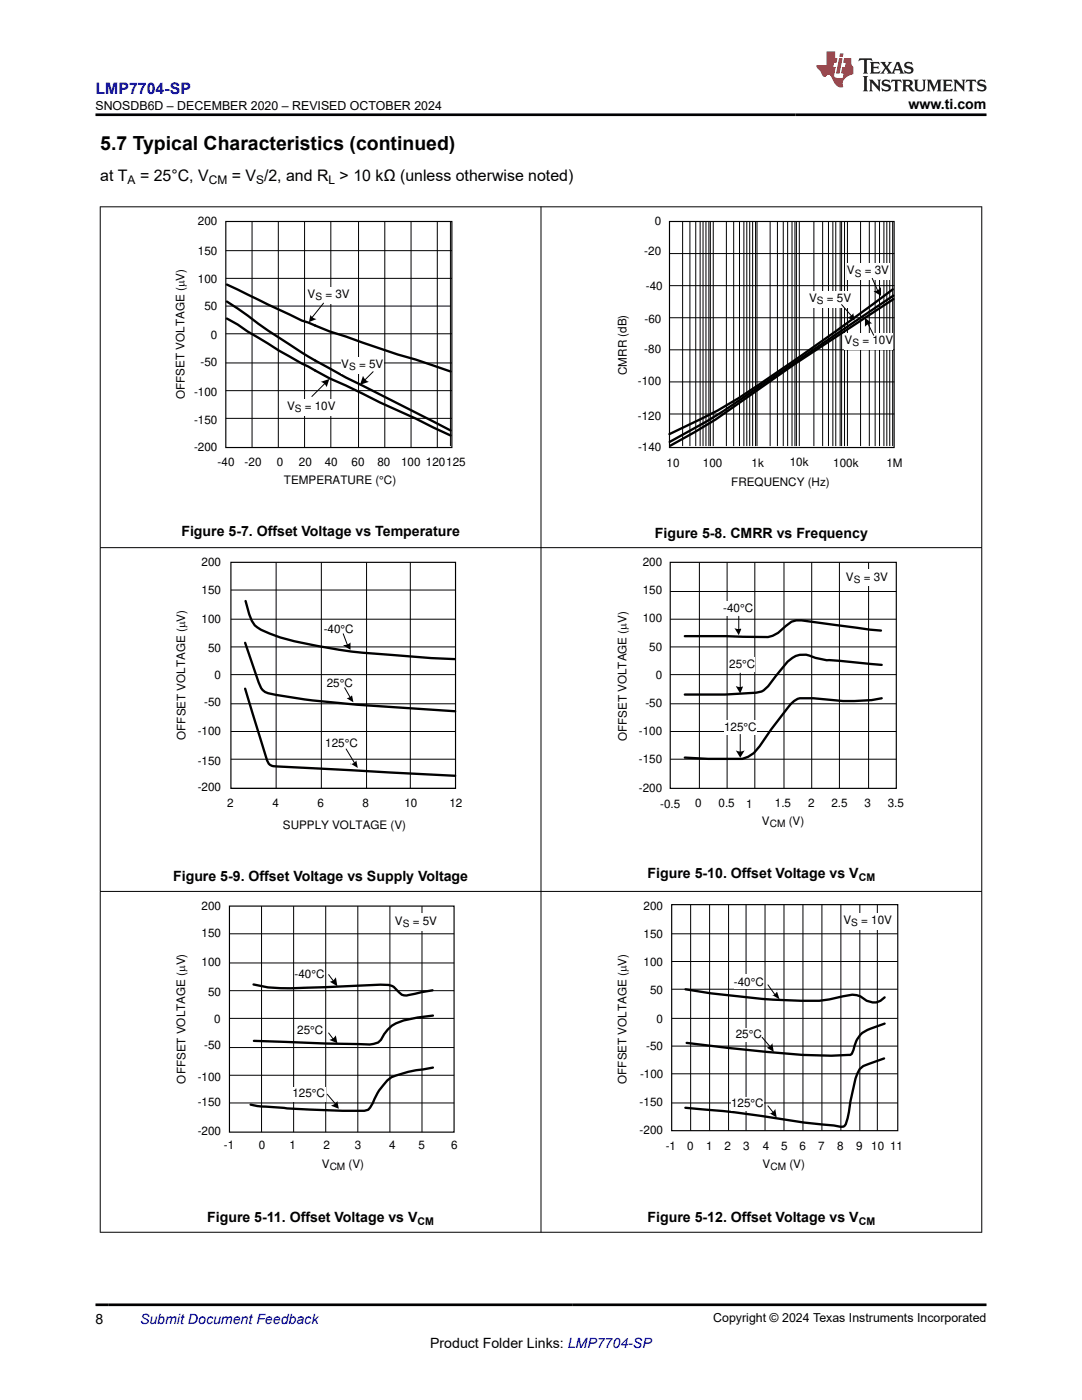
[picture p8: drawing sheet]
<svg xmlns="http://www.w3.org/2000/svg" width="216mm" height="279mm" viewBox="0 0 216 279" stroke-linecap="round" stroke-linejoin="round" font-family="sans-serif">
<path d="M45.3 56.8l14.9 7.2 1.3 .4 4.3 1.8 24.1 7.9M45.3 60.2l2.1 1.4a151.5 151.5 0 0 0 28.4 17.1l14.1 7.2M45.3 63.6l2.1 1.2a163.2 163.2 0 0 0 24.9 13.7l3.5 1.8 7.1 3.2 7 3.4" fill="none" stroke="#000" stroke-width=".47"/>
<path d="M45.1 44.2h45.1v45.1h-45.1z" fill="none" stroke="#000" stroke-width=".23"/>
<g fill="none" stroke="#000" stroke-width=".2">
<path d="M45.1 55.6h45.1M45.1 50h45.1M50.3 44.2v45.1M55.5 44.2v45.1M60.8 44.2v45.1M66 44.2v45.1M71.5 44.2v45.1M76.8 44.2v45.1M82 44.2v45.1M87.3 44.2v45.1M89.9 44.2v44.8M45.1 78h45.1"/>
<path d="M45.1 66.6h45.1M45.1 61.1h44.8M45.1 72.4h45.1M45.1 83.5h45.1"/>
</g>
<path d="M61.4 57.3h8.4v3.2h-8.4z" fill-rule="evenodd" fill="#fff"/>
<path d="M64.6 60.5l-2.4 2.9" fill="none" stroke="#000" stroke-width=".2"/>
<path d="M61.9 62.8a1.92 1.92 0 0 0 1.2 .9l-1.5 .6z" fill-rule="evenodd" fill="#000"/>
<g fill="#fff">
<path d="M68 71.3h8.5v3.2h-8.5z" fill-rule="evenodd"/>
<path d="M57.3 79.7h9.6v3.2h-9.6z" fill-rule="evenodd"/>
</g>
<g fill="none" stroke="#000" stroke-width=".2">
<path d="M133.6 50.6h44.8M133.6 57h44.8M136.2 44.2v44.8M137.7 44.2v44.8M138.8 44.2v44.8M139.7 44.2v44.8M140.3 44.2v44.8M140.9 44.2v44.8M141.4 44.2v44.8M141.7 44.2v44.8M142.3 44.2v44.8M144.9 44.2v44.8"/>
<path d="M146.4 44.2v44.8M147.6 44.2v44.8M148.4 44.2v44.8M149 44.2v44.8M149.6 44.2v44.8M150.2 44.2v44.8M150.8 44.2v44.8M151.1 44.2v44.8M153.7 44.2v44.8M155.1 44.2v44.8M156.3 44.2v44.8M157.2 44.2v44.8"/>
<path d="M158 44.2v44.8M158.6 44.2v44.8M158.9 44.2v44.8M159.5 44.2v44.8M162.4 44.2v44.8M164.1 44.2v44.8M165.3 44.2v44.8M166.2 44.2v44.8M166.8 44.2v44.8M167.6 44.2v44.8M167.9 44.2v44.8M168.5 44.2v44.8"/>
<path d="M169.1 44.2v44.8M171.7 44.2v44.8M173.5 44.2v44.8M174.6 44.2v44.8M175.5 44.2v44.8M176.4 44.2v44.8M177 44.2v44.8M177.5 44.2v44.8M178.1 44.2v44.8M64.8 76.5l-2.6 2.6M74.5 74.2l-1.8 1.7M133.6 63.4h44.8"/>
<path d="M133.6 69.8h44.8M133.6 76.2h44.8M133.6 82.6h44.8"/>
</g>
<g fill="#000">
<path d="M64 76.2l1.7-.6-.6 1.8a1.4 1.4 0 0 0-1.1-1.2z" fill-rule="evenodd"/>
<path d="M72.4 75.1h.1a1.79 1.79 0 0 0 1.1 1.1l-1.8 .6z" fill-rule="evenodd"/>
</g>
<path d="M133.6 44.2h44.8v45.1h-44.8z" fill="none" stroke="#000" stroke-width=".23"/>
<path d="M178.2 57.7a607.6 607.6 0 0 1-30.8 21.8l-4.3 2.5-9.5 4.6M178.3 59l-33.9 23-3.4 2.1-7.4 4.1M178.3 59.7l-19.8 13-15.7 11-9.1 5.3" fill="none" stroke="#000" stroke-width=".47"/>
<g fill="#fff">
<path d="M161.5 58.2h8.5v3.2h-8.5z" fill-rule="evenodd"/>
<path d="M169.1 52.6h8.4v3.2h-8.4z" fill-rule="evenodd"/>
<path d="M168.5 66.6h9.6v3.2h-9.6z" fill-rule="evenodd"/>
</g>
<g fill="none" stroke="#000" stroke-width=".2">
<path d="M174 55.6l1.2 2.6M167.9 60.8l2.1 2.3M173.2 64.6l1.1 2.3M46.1 117.8h44.8M55.1 112.2v45.1M64.1 112.2v45.1M73.1 112.2v45.1M81.9 112.2v45.1M46.1 134.6h44.8M46.1 129.1h44.8M46.1 123.6h44.8M46.1 151.5h44.8"/>
<path d="M46.1 146h44.8M46.1 140.5h44.8M46.1 157.3h44.8"/>
</g>
<g fill="#000">
<path d="M174.4 58.1a1.79 1.79 0 0 0 1.4-.8v1.7z" fill-rule="evenodd"/>
<path d="M169.1 63.3a1.69 1.69 0 0 0 1.2-.9l.3 1.6z" fill-rule="evenodd"/>
<path d="M172.6 63.4l1.4 1.2a1.68 1.68 0 0 0-1.4 .6z" fill-rule="evenodd"/>
</g>
<path d="M49 119.9l.7 2.7a4.1 4.1 0 0 0 2.4 3.1 37.5 37.5 0 0 0 11.1 3.2 94.3 94.3 0 0 0 15 1.8l7.8 .6 4.7 .2M48.9 128.3l2.7 7.9a2.66 2.66 0 0 0 1.9 2.1 152.8 152.8 0 0 0 24.6 2.8l12.7 .8M48.9 137.4l4.4 14.4a1.75 1.75 0 0 0 2.1 1.2l35.4 1.8" fill="none" stroke="#000" stroke-width=".47"/>
<path d="M46.1 112.2h44.8v45.1h-44.8z" fill="none" stroke="#000" stroke-width=".23"/>
<g fill="#fff">
<path d="M64.7 124.2h5.8v2.9h-5.8z" fill-rule="evenodd"/>
<path d="M65.3 134.9h5.2v2.9h-5.2z" fill-rule="evenodd"/>
<path d="M65 146.9h6.4v2.9h-6.4z" fill-rule="evenodd"/>
</g>
<g fill="none" stroke="#000" stroke-width=".2">
<path d="M133.7 118h45.1M139.6 112.2v45.1M145.1 112.2v45.1M150.6 112.2v45.1M156.4 112.2v45.1M162 112.2v45.1M167.5 112.2v45.1M173.3 112.2v45.1M68.5 126.5l.9 2.3M68.8 137.3l1.1 2M133.7 134.6h45.1M133.7 129.1h45.1"/>
<path d="M133.7 123.6h45.1M69.1 149.5l1.7 2.9M133.7 151.5h45.1M133.7 146h45.1M133.7 140.5h45.1"/>
</g>
<g fill="#000">
<path d="M68.5 128.8l.1-.1a1.68 1.68 0 0 0 1.4-.5l-.1 1.5z" fill-rule="evenodd"/>
<path d="M69.1 139.3l-.1 .1a1.68 1.68 0 0 0 1.3-.8l-.1 .1 .3 1.5z" fill-rule="evenodd"/>
<path d="M69.9 152.4v.1a1.68 1.68 0 0 0 1.2-.8l.3 1.6z" fill-rule="evenodd"/>
</g>
<path d="M175.8 125.8l-15.9-2h-1l-.9 .3-2.7 2.2-1.1 .6-.9 .2-16.7-.1M175.9 132.7l-8.2-.8a16.3 16.3 0 0 1-6.8-1.2 4.2 4.2 0 0 0-3.7 1.3l-3.9 4.9-1.3 1.1-1.1 .2-6.2 .4h-8.1M175.9 139.4a40.5 40.5 0 0 1-13.6 0h-2.7a4.2 4.2 0 0 0-2.4 1.8l-3.3 4.4-2.3 3.3-1.2 1.4-1.1 .7-1.2 .5h-6.8l-4.7-.3" fill="none" stroke="#000" stroke-width=".47"/>
<path d="M133.7 112.2h45.1v45.1h-45.1z" fill="none" stroke="#000" stroke-width=".23"/>
<g fill="#fff">
<path d="M168.7 113.7h8.4v3.2h-8.4z" fill-rule="evenodd"/>
<path d="M145.4 131.1h5.2v3h-5.2z" fill-rule="evenodd"/>
<path d="M144.5 143.7h6.4v2.9h-6.4z" fill-rule="evenodd"/>
<path d="M144.2 120.1h6.1v2.9h-6.1z" fill-rule="evenodd"/>
</g>
<g fill="none" stroke="#000" stroke-width=".2">
<path d="M147.4 123v2.6M147.7 134.3v3M147.7 146.6v3.5M45.8 197.7h44.8M45.8 192.2h44.8M45.8 186.4h44.8M52.2 180.8v45.1M58.6 180.8v45.1M65 180.8v45.1M71.4 180.8v45.1M77.8 180.8v45.1M84.2 180.8v45.1"/>
<path d="M45.8 214.6h44.8M45.8 209.1h44.8M45.8 203.2h44.8M45.8 220.1h44.8"/>
</g>
<g fill="#000">
<path d="M146.5 125.3l.1 .1a1.69 1.69 0 0 0 1.5 0l-.1-.1-.6 1.5z" fill-rule="evenodd"/>
<path d="M146.8 137l.1-.1a1.68 1.68 0 0 0 1.5 0l-.7 1.5z" fill-rule="evenodd"/>
<path d="M146.8 149.8h.2a1.78 1.78 0 0 0 1.6 0l-.9 1.4z" fill-rule="evenodd"/>
</g>
<path d="M50.6 196.5a33.9 33.9 0 0 0 10.4 .6l14.9-.6a3.4 3.4 0 0 1 3.7 1.5 1.67 1.67 0 0 0 1.8 .6l4.9-1M86.4 202.7l-3.1 .4-2.8 .6a6.3 6.3 0 0 0-4.5 3.8l-.5 .6-1.7 .4-23.1-.8M86.4 213.1a35.4 35.4 0 0 0-8.3 1.9 11.2 11.2 0 0 0-3.7 5.2l-.9 1.3-.8 .2a220.6 220.6 0 0 1-21.4-1l-1.3-.2" fill="none" stroke="#000" stroke-width=".47"/>
<path d="M45.8 180.8h44.8v45.1h-44.8z" fill="none" stroke="#000" stroke-width=".23"/>
<g fill="#fff">
<path d="M78.7 182.3h8.4v3.5h-8.4z" fill-rule="evenodd"/>
<path d="M58.9 193.1h5.8v2.9h-5.8z" fill-rule="evenodd"/>
<path d="M59.2 204.1h5.2v2.9h-5.2z" fill-rule="evenodd"/>
<path d="M58.3 216.9h6.7v2.9h-6.7z" fill-rule="evenodd"/>
</g>
<g fill="none" stroke="#000" stroke-width=".2">
<path d="M65.6 194.5l.8 1.2M134 197.4h45.1M134 191.9h45.1M134 186.4h45.1M137.8 180.5v45.2M141.6 180.5v45.2M145.4 180.5v45.2M148.9 180.5v45.2M152.7 180.5v45.2M156.4 180.5v45.2M160.2 180.5v45.2M164 180.5v45.2"/>
<path d="M167.8 180.5v45.2M171.6 180.5v45.2M175.1 180.5v45.2M65.3 218.4l1.7 2M65.6 206.2l.8 1.1M134 214.3h45.1M134 208.8h45.1M134 203.2h45.1M134 220.1h45.1"/>
</g>
<g fill="#000">
<path d="M65.8 195.9a1.68 1.68 0 0 0 1.2-.8l.3 1.7z" fill-rule="evenodd"/>
<path d="M65.8 207.5a1.68 1.68 0 0 0 1.2-.9l.3 1.6z" fill-rule="evenodd"/>
<path d="M66.1 220.6a1.68 1.68 0 0 0 1.2-.9l.3 1.6z" fill-rule="evenodd"/>
</g>
<path d="M136.8 197.4a145.9 145.9 0 0 0 26.7 2.3l2-.2 2.6-.7a4.3 4.3 0 0 1 4.8 .9 2.78 2.78 0 0 0 3.6-.7M176.4 211.2l-4.2 1.6-.7 .6-.4 .9a57.5 57.5 0 0 0-2 8.8l-.3 1.3-.5 .4-7.9-.8a217.6 217.6 0 0 0-23.6-2.9M176.5 204.3a10.9 10.9 0 0 0-4.8 2.2 6.1 6.1 0 0 0-1.4 3l-.3 .8-.3 .2a82.8 82.8 0 0 1-16.7-.6l-16-1.8" fill="none" stroke="#000" stroke-width=".47"/>
<path d="M134 180.5h45.1v45.2h-45.1z" fill="none" stroke="#000" stroke-width=".23"/>
<g fill="#fff">
<path d="M146.5 194.5h5.9v2.9h-5.9z" fill-rule="evenodd"/>
<path d="M146 219h6.4v2.6h-6.4z" fill-rule="evenodd"/>
<path d="M146.8 205.3h5.3v2.6h-5.3z" fill-rule="evenodd"/>
</g>
<path d="M153.2 196.5l1.5 2.1M152.1 207l1.7 2.1M153.2 220.7l1.2 1.5" fill="none" stroke="#000" stroke-width=".2"/>
<g fill="#000">
<path d="M154.1 198.6l-.1 .1a1.68 1.68 0 0 0 1.1-1h-.1l.6 1.8z" fill-rule="evenodd"/>
<path d="M152.9 209.1a1.68 1.68 0 0 0 1.2-.9l.3 1.7z" fill-rule="evenodd"/>
<path d="M153.5 222.2v.1a1.65 1.65 0 0 0 1.2-1l.3 1.7z" fill-rule="evenodd"/>
</g>
<path d="M168.4 182.3h9.6v3.2h-9.6z" fill-rule="evenodd" fill="#fff"/>
<path d="M19.9 41.3h176.1M20 41.2v204.8M107.9 41.2v204.8M195.9 41.2v204.8M19.9 109.3h176.1M19.9 177.9h176.1M19.9 245.9h176.1" fill="none" stroke="#000" stroke-width=".2"/>
<path d="M171.5 11.6l-.2 .6 .5-.2h.6v.1v2.2l-.2 .4h1l-.2-.4v-2.2v-.1h.5l.6 .2-.2-.6zM173.6 12.4l.2 .3v1.6l-.2 .4h1.9l.1-.6a1.08 1.08 0 0 1-1.3 .2v-.7h.6l.4 .2v-.7l-.4 .2h-.6v-.5l.2-.2a1 1 0 0 1 1 .3l-.1-.5zM175.7 12.4l.9 1.1-1 1.2h.9l-.2-.2 .5-.8 .4 .8-.2 .2h1.6l-.2-.2 .2-.5h.9l.1 .5-.1 .2h.9l-.2-.4-.8-1.9h-.5l-.9 2.1-.9-1.1 .9-1h-.8l.2 .2-.4 .6-.4-.6 .2-.2zM179 12.8l.4 1h-.7zM180.7 12.5a.65 .65 0 0 0-.2 .7 .65 .65 0 0 0 .6 .5l.6 .1 .1 .3a.79 .79 0 0 1-.7 .4 .79 .79 0 0 1-.7-.5l.1 .7 .2-.1a.93 .93 0 0 0 1.1 0 .93 .93 0 0 0 .4-.9 1.46 1.46 0 0 0-1.2-.6l-.1-.3a1.09 1.09 0 0 1 1.2 .2l-.2-.6-.1 .1-.5-.2zM172.2 15.2l.2 .4v2.2l-.2 .4h1l-.2-.4v-2.2l.2-.4zM173.4 15.9l.2 .4v1.5l-.2 .4h.8l-.3-.4 .1-1.3 1.6 1.8v-2l.2-.4h-.7l.1 .2 .1 1.1-1.2-1.3zM176.2 16a.65 .65 0 0 0-.2 .8 .65 .65 0 0 0 .6 .4l.6 .2 .1 .2a.79 .79 0 0 1-.7 .4 .79 .79 0 0 1-.7-.5l.1 .7 .2-.1a.93 .93 0 0 0 1.1 .1 .93 .93 0 0 0 .4-1 1.46 1.46 0 0 0-1.2-.5l-.1-.4a1.09 1.09 0 0 1 1.2 .2l-.1-.6-.2 .1-.5-.1zM177.9 15.9l-.1 .6a.63 .63 0 0 1 .8-.3v1.6l-.3 .4h1l-.2-.4v-1.6a.66 .66 0 0 1 .8 .3l-.1-.6zM180 15.9l.2 .4v1.5l-.2 .4h1l-.2-.2-.1-.7h.5l.1 .2a.79 .79 0 0 0 1.2 .6l-1-.9a.61 .61 0 0 0 .6-.6 .61 .61 0 0 0-.5-.7zM180.8 16.2h.1a.47 .47 0 0 1 .5 .1 .47 .47 0 0 1 .1 .5l-.1 .1-.7 .1zM182.3 15.9l.2 .2a2.27 2.27 0 0 0 .4 2 1.04 1.04 0 0 0 1.7-.7v-1.3l.2-.2h-.8l.2 .4v1.1a.6 .6 0 0 1-.6 .6 .6 .6 0 0 1-.6-.6v-1.1l.3-.4zM184.9 15.9l.2 .4v1.5l-.2 .4h.8l-.3-.4v-1.4l.9 1.9 .9-1.9v1.4l-.3 .4h1l-.2-.4v-1.5l.2-.4h-.8l-.7 1.5-.6-1.5zM188.1 15.9l.2 .4v1.5l-.2 .4h1.9l.1-.6a1.09 1.09 0 0 1-1.3 .2v-.7h.6l.4 .2v-.6l-.4 .2h-.6v-.6l.2-.1a1.01 1.01 0 0 1 1 .3l-.1-.6zM190.2 15.9l.3 .4v1.5l-.3 .4h.8l-.2-.4v-1.3l1.6 1.8v-2l.2-.4h-.7l.2 .2v1.1l-1.2-1.3zM192.8 15.9l-.1 .6a.63 .63 0 0 1 .8-.3v1.6l-.3 .4h1l-.2-.4v-1.6a.66 .66 0 0 1 .8 .3l-.1-.6zM195.2 16a.65 .65 0 0 0-.2 .8 .65 .65 0 0 0 .6 .4l.6 .2 .2 .2a.79 .79 0 0 1-.7 .4 .79 .79 0 0 1-.7-.5l.1 .7 .2-.1a.93 .93 0 0 0 1 .1 .93 .93 0 0 0 .5-1 1.46 1.46 0 0 0-1.3-.5v-.4a1.09 1.09 0 0 1 1.2 .2l-.2-.6-.2 .1-.5-.1z" fill="#231f20"/>
<path d="M164.9 10.3v2.7h-2l.1 .4 .8 1a.95 .95 0 0 0 1 .9 .59 .59 0 0 1 .5-.4 .59 .59 0 0 1 .5 .3l.4 .8a1.59 1.59 0 0 0 2.1 1.4 1.61 1.61 0 0 1 1-2.3l1-.3-.1-1.5a1.59 1.59 0 0 1-.3-1.7h-1.5l-.2 .9h.6l-.2 .9h-.5l-.2 .9v.3l.4 .1-.1 .9h-.7a.73 .73 0 0 1-1-.7l.3-1.5h-.5l.1-.9h.5l.2-.9h-.5v-1.3zM167.4 11.6l-.6 3.1h.7l.6-3.1zM167.6 10.7l-.1 .6h.7l.1-.6z" fill="#ed1c24"/>
<path d="M19 22.9h177.8M19 260.4h177.8" fill="none" stroke="#000" stroke-width=".53"/>
<text font-size="3.9" x="20" y="29.9">5.7 Typical Characteristics (continued)</text>
<text font-size="3.2" fill="#00f" x="19" y="18.7">LMP7704-SP</text>
<g font-size="3.2">
<text x="20" y="36.1">at T</text>
<text x="27.9" y="36.1">= 25°C, V</text>
<text x="46.2" y="36.1">= V /2, and R &gt; 10 kΩ (unless otherwise noted)</text>
</g>
<g font-size="2.8">
<text x="181.3" y="21.8">www.ti.com</text>
<text x="36.2" y="107">Figure 5-7. Offset Voltage vs Temperature</text>
<text x="130.7" y="107.3">Figure 5-8. CMRR vs Frequency</text>
<text x="34.5" y="175.9">Figure 5-9. Offset Voltage vs Supply Voltage</text>
<text x="129.2" y="175.3">Figure 5-10. Offset Voltage vs V</text>
<text x="41.3" y="243.9">Figure 5-11. Offset Voltage vs V</text>
<text x="129.2" y="243.9">Figure 5-12. Offset Voltage vs V</text>
<text x="19" y="264.2">8</text>
<text x="85.8" y="269">Product Folder Links: LMP7704-SP</text>
</g>
<text font-size="2.8" fill="#00f" x="27.9" y="264.2">Submit Document Feedback</text>
<g font-size="2.5">
<text x="19" y="21.9">SNOSDB6D – DECEMBER 2020 – REVISED OCTOBER 2024</text>
<text x="142.3" y="263.9">Copyright © 2024 Texas Instruments Incorporated</text>
</g>
<g font-size="2.4">
<text x="25.5" y="36.7">A</text>
<text x="41.7" y="36.7">CM</text>
<text x="51.1" y="36.7">S</text>
<text x="65.6" y="36.7">L</text>
</g>
<g font-size="2.3">
<text x="39.5" y="45">200</text>
<text x="130.7" y="45">0</text>
<text x="39.5" y="50.8">150</text>
<text x="128.6" y="50.9">-20</text>
<text x="39.5" y="56.5">100</text>
<text x="61.4" y="59.5">V</text>
<text x="64.9" y="59.5">= 3V</text>
<text x="128.9" y="57.9">-40</text>
<text x="169" y="54.8">V</text>
<text x="172.6" y="54.8">= 3V</text>
<text x="40.8" y="61.8">50</text>
<text x="128.6" y="64.4">-60</text>
<text x="161.4" y="60.3">V</text>
<text x="165" y="60.3">= 5V</text>
<text x="42.1" y="67.7">0</text>
<text x="128.6" y="70.5">-80</text>
<text x="168.5" y="68.7">V</text>
<text x="172.1" y="68.7">= 10V</text>
<text x="40" y="73">-50</text>
<text x="68.1" y="73.4">V</text>
<text x="71.6" y="73.4">= 5V</text>
<text x="125.1" y="74.8" transform="rotate(-90 125.1 74.8)">CMRR (dB)</text>
<text x="127.3" y="76.9">-100</text>
<text x="36.9" y="79.6" transform="rotate(-90 36.9 79.6)">OFFSET VOLTAGE (PV)</text>
<text x="38.7" y="79.1">-100</text>
<text x="57.3" y="81.8">V</text>
<text x="60.8" y="81.8">= 10V</text>
<text x="127.3" y="83.8">-120</text>
<text x="38.7" y="89.9">-200</text>
<text x="38.7" y="84.6">-150</text>
<text x="127.3" y="89.9">-140</text>
<text x="43.4" y="93.1">-40</text>
<text x="48.8" y="93.1">-20</text>
<text x="55.2" y="93.1">0</text>
<text x="59.6" y="93.1">20</text>
<text x="64.8" y="93.1">40</text>
<text x="70.2" y="93.1">60</text>
<text x="75.3" y="93.1">80</text>
<text x="80" y="93.1">100 120125</text>
<text x="133" y="93.2">10</text>
<text x="140.2" y="93.2">100</text>
<text x="150" y="93.2">1k</text>
<text x="157.6" y="93.1">10k</text>
<text x="166.3" y="93.1">100k</text>
<text x="176.9" y="93.2">1M</text>
<text x="56.7" y="96.6">TEMPERATURE (°C)</text>
<text x="145.9" y="96.9">FREQUENCY (Hz)</text>
<text x="40.2" y="113">200</text>
<text x="128.3" y="113">200</text>
<text x="40.2" y="118.5">150</text>
<text x="128.3" y="118.6">150</text>
<text x="168.8" y="115.9">V</text>
<text x="172.3" y="115.9">= 3V</text>
<text x="40.2" y="124.3">100</text>
<text x="128.3" y="124.2">100</text>
<text x="144.3" y="122.2">-40°C</text>
<text x="41.5" y="130.1">50</text>
<text x="64.6" y="126.2">-40°C</text>
<text x="129.6" y="129.9">50</text>
<text x="42.8" y="135.5">0</text>
<text x="65.2" y="137.1">25°C</text>
<text x="130.9" y="135.5">0</text>
<text x="145.5" y="133.3">25°C</text>
<text x="40.8" y="141">-50</text>
<text x="128.8" y="141.1">-50</text>
<text x="37" y="147.6" transform="rotate(-90 37 147.6)">OFFSET VOLTAGE (PV)</text>
<text x="39.5" y="146.8">-100</text>
<text x="64.9" y="149.1">125°C</text>
<text x="125.1" y="147.9" transform="rotate(-90 125.1 147.9)">OFFSET VOLTAGE (PV)</text>
<text x="127.5" y="146.7">-100</text>
<text x="144.5" y="145.8">125°C</text>
<text x="39.5" y="152.6">-150</text>
<text x="127.5" y="152.4">-150</text>
<text x="39.5" y="158">-200</text>
<text x="45.3" y="161.1">2</text>
<text x="54.3" y="161.1">4</text>
<text x="63.3" y="161.1">6</text>
<text x="72.3" y="161.1">8</text>
<text x="80.7" y="161.1">10</text>
<text x="89.7" y="161.1">12</text>
<text x="127.5" y="158">-200</text>
<text x="131.7" y="161.2">-0.5</text>
<text x="138.7" y="161.1">0</text>
<text x="143.4" y="161.1">0.5</text>
<text x="148.9" y="161.3">1</text>
<text x="154.6" y="161.1">1.5</text>
<text x="161.2" y="161.1">2</text>
<text x="165.9" y="161.1">2.5</text>
<text x="172.5" y="161.1">3</text>
<text x="177.2" y="161.1">3.5</text>
<text x="56.5" y="165.5">SUPPLY VOLTAGE (V)</text>
<text x="152" y="164.6">V</text>
<text x="157.4" y="164.6">(V)</text>
<text x="40.2" y="181.6">200</text>
<text x="78.8" y="184.6">V</text>
<text x="82.3" y="184.6">= 5V</text>
<text x="128.4" y="181.6">200</text>
<text x="168.3" y="184.4">V</text>
<text x="171.8" y="184.4">= 10V</text>
<text x="40.2" y="186.9">150</text>
<text x="128.4" y="187.2">150</text>
<text x="40.2" y="192.8">100</text>
<text x="58.8" y="195.1">-40°C</text>
<text x="128.4" y="192.7">100</text>
<text x="146.4" y="196.7">-40°C</text>
<text x="41.5" y="198.7">50</text>
<text x="129.7" y="198.5">50</text>
<text x="40.8" y="209.4">-50</text>
<text x="42.8" y="204.2">0</text>
<text x="59.3" y="206.3">25°C</text>
<text x="128.9" y="209.5">-50</text>
<text x="131" y="204.1">0</text>
<text x="146.8" y="207.2">25°C</text>
<text x="39.5" y="215.7">-100</text>
<text x="127.7" y="215.1">-100</text>
<text x="37" y="216.2" transform="rotate(-90 37 216.2)">OFFSET VOLTAGE (PV)</text>
<text x="39.5" y="220.8">-150</text>
<text x="58.4" y="219">125°C</text>
<text x="125" y="216.3" transform="rotate(-90 125 216.3)">OFFSET VOLTAGE (PV)</text>
<text x="127.6" y="220.8">-150</text>
<text x="145.9" y="220.9">125°C</text>
<text x="39.5" y="226.6">-200</text>
<text x="127.6" y="226.4">-200</text>
<text x="44.7" y="229.4">-1</text>
<text x="51.6" y="229.4">0</text>
<text x="57.7" y="229.4">1</text>
<text x="64.2" y="233.2">V</text>
<text x="64.5" y="229.4">2</text>
<text x="69.6" y="233.2">(V)</text>
<text x="70.8" y="229.4">3</text>
<text x="77.6" y="229.4">4</text>
<text x="83.5" y="229.4">5</text>
<text x="90" y="229.4">6</text>
<text x="132.8" y="229.6">-1</text>
<text x="137.1" y="229.5">0</text>
<text x="140.9" y="229.5">1</text>
<text x="144.6" y="229.5">2</text>
<text x="148.3" y="229.5">3</text>
<text x="152.2" y="233.2">V</text>
<text x="152.2" y="229.5">4</text>
<text x="155.9" y="229.4">5</text>
<text x="157.5" y="233.2">(V)</text>
<text x="159.5" y="229.5">6</text>
<text x="163.3" y="229.5">7</text>
<text x="167" y="229.5">8</text>
<text x="170.8" y="229.5">9</text>
<text x="173.8" y="229.5">10 11</text>
</g>
<g font-size="2.1">
<text x="171.3" y="175.9">CM</text>
<text x="83.3" y="244.5">CM</text>
<text x="171.3" y="244.5">CM</text>
</g>
<g font-size="2">
<text x="62.9" y="59.9">S</text>
<text x="170.6" y="55.2">S</text>
<text x="163" y="60.7">S</text>
<text x="170.1" y="69.1">S</text>
<text x="69.7" y="73.8">S</text>
<text x="58.8" y="82.2">S</text>
<text x="170.3" y="116.3">S</text>
<text x="153.6" y="165.1">CM</text>
<text x="80.4" y="185">S</text>
<text x="169.8" y="184.9">S</text>
<text x="65.8" y="233.6">CM</text>
<text x="153.7" y="233.6">CM</text>
</g>
</svg>
